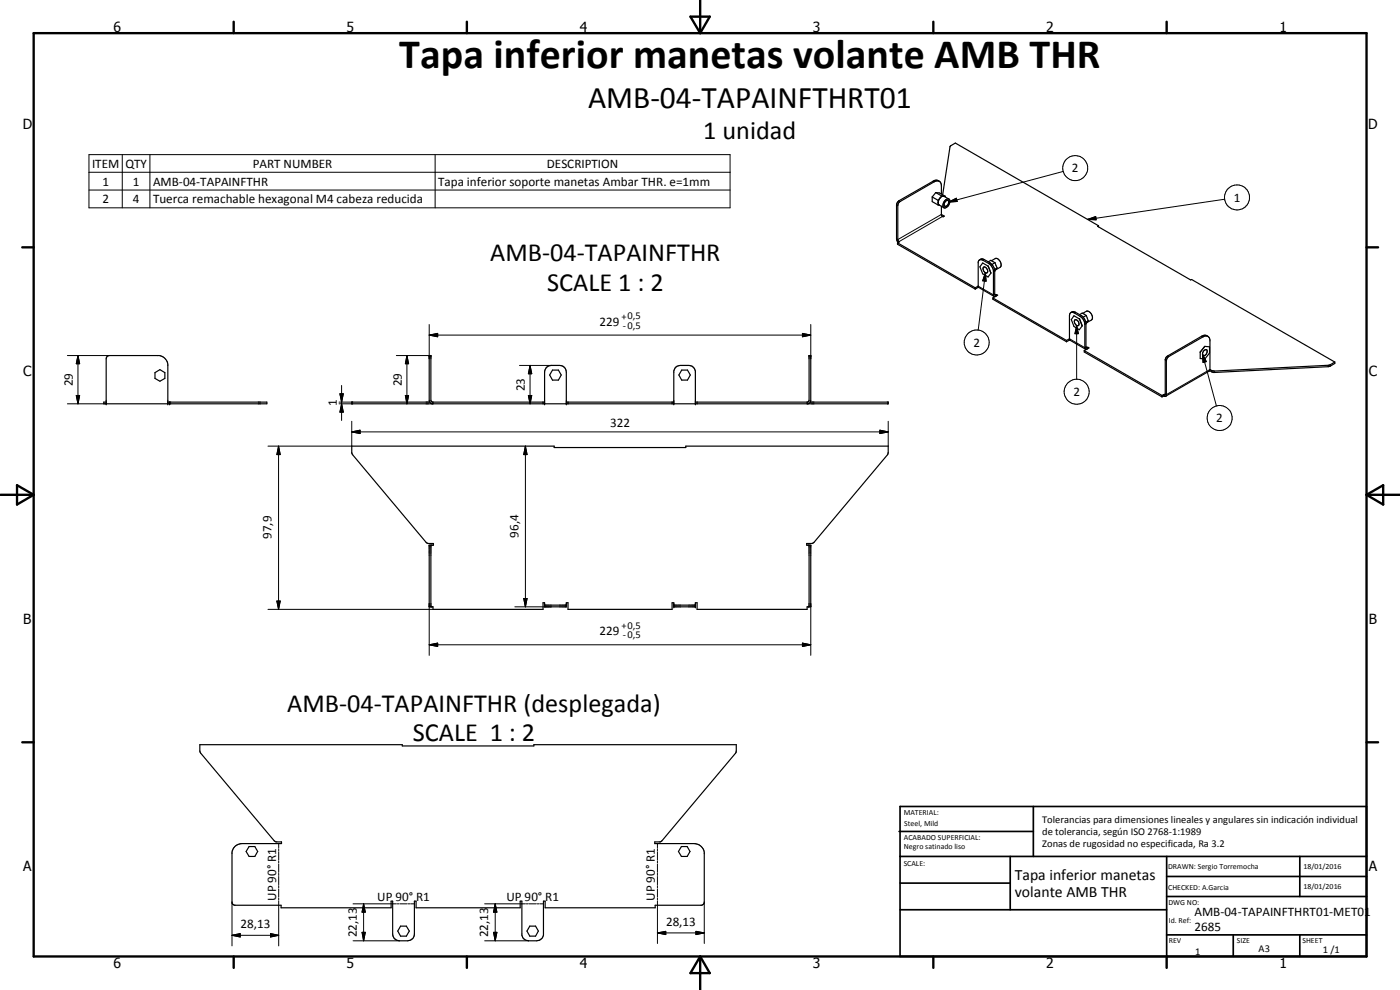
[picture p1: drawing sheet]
<svg xmlns="http://www.w3.org/2000/svg" width="420mm" height="297mm" viewBox="0 0 420 297" stroke-linecap="round" stroke-linejoin="round" font-family="sans-serif">
<g fill="none" stroke="#000" stroke-width=".35">
<path d="M279.8 59.1v1.4l1.7 1M279.8 59.1l1.7 1M280.8 57.8l-1 1.3M280.8 57.8l1.1 .1 1.8 1M280.8 57.8l1.8 1M281.9 54.4l-.8-.3-.8 .1-10.8 6.3-.4 1v10.2l.5 1M281.9 54.4l.6 1.1v2.7M281.9 54.4l-.7-.1-.8 .2-10.7 6.4-.3 .6v10.5l.5 .6-.5 .3M282.1 59.4l.5-.4 .6-.2 1.6 .9M282.1 59.4a1.65 1.65 0 0 0-.3 2.1l1.5 .8M282.1 59.4l-.6 .7M282.6 58.8l1.1 .1"/>
<path d="M282.6 58.8l-.5 .6M282.9 58.5l2.2-14.4 1.6-1.2 43 24.8M283.7 58.9v.2M284.7 59.7a1.75 1.75 0 0 1-1.4 2.7M284.7 59.7a1.75 1.75 0 0 0-1.4 2.7M269.4 72.9l23.3 13.5M269.4 72.9v.4l23.3 13.4M281.5 60.1v1.4M281.5 61.5l.5 .1M282.5 61.9v2.6l.5 .6 .4-.2-.9-.6M283.8 60.4a.56 .56 0 0 1 .8-.2 .56 .56 0 0 1 0 .9 .76 .76 0 0 1-.4 .7 .76 .76 0 0 1-.9-.2zM294 78l.9-.3 2.2 1.2 1.3 1.5 .1 .9"/>
<path d="M296.5 79.8l-1.6-.9-.8 1.2 .8 2.1 1.6 .9 .9-1.1M296.5 79.8l.9 2.2M296.6 78.6l.8-.5 1.2 .7M297.5 78.2l1.2-.6a1.73 1.73 0 0 1 1.5 2.6l-1.3 .7M298.6 78.8l.6 1.6M298.6 78.8l-.9 .6M329.7 67.7l-.3 .2 27.9 16.1 .3-.1 43 24.7M329.7 67.7v.4M292.7 86.4v.3M293.6 85.9l-.9 .5M293.7 86.1l-1 .6M295.2 80.2a1.04 1.04 0 0 1 1.1 .5 1.04 1.04 0 0 1-.2 1.2 1.21 1.21 0 0 1-.9-1.7z"/>
<path d="M298 89.4l22.1 12.8M298 89.4v.4l22.1 12.7M298.5 81.3v7.1h.5M298.9 88.9h-.6l-.2-.4v-7.3a3.6 3.6 0 0 0-1.4-2.1l-1.7-1a.86 .86 0 0 0-1.4 .5v7.5l4.8 2.8M299 88.4l.4 .2-1.4 .8M299 88.4v.4M299.2 80.4l-.7 .9M299.2 80.4l-.7 .4M321.4 93.8l.9-.3 2.2 1.2a3.6 3.6 0 0 1 1.4 2.2v7.2l.3 .3 .3-.2M322.5 96.1a.98 .98 0 0 1 1.2 .4 .98 .98 0 0 1-.2 1.2 1.29 1.29 0 0 1-1-1.6zM323.9 95.7l.9 2.1M323.9 95.7l-1.6-1-.8 1.2 .8 2.1 1.6 .9 .9-1.1"/>
<path d="M324 94.4l.8-.5 1.2 .8M324.9 94l1.1-.6a1.75 1.75 0 0 1 1.6 2.6l-1.4 .8M326 94.7l.6 1.5M326 94.7l-.9 .5M326.6 96.2l-.7 1M326.6 96.2l-.7 .4M46.5 111.8l1.5-.9 1.5 .9v1.7l-1.5 .9-1.5-.9zM165.8 111h1.8l.8 1.5-.8 1.5h-1.8l-.8-1.5zM204.6 111h1.7l.9 1.5-.9 1.5h-1.7l-.9-1.5zM320.1 102.2v.3M321 101.6l-.9 .6M321 101.6l.2 .5 4.6 2.7"/>
<path d="M321 101.6v-6.9a.88 .88 0 0 1 .4-.9 .88 .88 0 0 1 1 .1 6 6 0 0 1 2.7 1.9l.5 1.6v7.1l.4 .3 .3-.1M321.1 102l-1 .5M325.4 105.2l23.3 13.5M325.4 105.2v.4l23.3 13.5M326.5 104.2l.3 .2-1.4 .8M326.5 104.2v.4M348.7 118.7v.4M349.3 118.4l-.6 .3M349.3 118.8l-.6 .3M349.3 118.4v.4M361.5 105l.5-.1a1.02 1.02 0 0 1 .1 1.2 1.02 1.02 0 0 1-1.1 .5v-.9zM361.6 103.9l1.4 .2v1.8l-1.4 1.8-1.4-.1v-2"/>
<path d="M361.6 103.9l-1.4 1.7M361.6 103.9l-1.4 1.8M362.5 100.9l-.7-.1-.8 .3-10.2 5.9-.5 .4-.3 .8v10.4l-.2 .3-.5-.1M362.5 100.9l.5 .6 .1 .5v9.2l-13.3 7.7M362.5 100.9l-.8-.3-1.1 .3-10.5 6.2-.4 .7v10.4l-.2 .3-.2-.1M400.6 108.6l-1.8 1-34.4 1.7-1.3-.4M400.6 108.6v.5l-2 .9-34.2 1.8-1.4-.5M31.9 121.2v-13.5l.3-.9 .5-.1h15.1a3.1 3.1 0 0 1 2.6 2.6v11.9M31.9 120.6h-.8v.6h49v-.6h-29.7M50.9 120.6v.6M105.6 133.9h60.7v.4h39.5v-.4h60.8v1.9l-.3 .6-22 26.3-.6 .4h-1.6v.5h1.2v18.5h-1.1v.7h-33v-2h-.5v1.3h-6.5v-1.3h-.5v2h-31.2v-2h-.5v1.3h-6.6v-1.3h-.4v2h-33v-.7h-1.2v-18.5h1.3v-.5h-1.7l-.5-.4-22.1-26.3-.2-.6zM129 120.6h-23.4v.6h161v-.6h-23.4"/>
<path d="M130 120.6v.6M163 120.6v.6M163.4 121.2v-9.5a2 2 0 0 1 2-2.1h2.6a2 2 0 0 1 2 2.1v9.5M163.4 120.6h-33.7l-.4-.5v-13.4h-.5v13.4l.4 .8 .4 .3M170 120.6h32.2M170.5 120.6v.6M201.7 120.6v.6M202.2 121.2v-9.9a1.98 1.98 0 0 1 2-1.7h2.5a2.07 2.07 0 0 1 2 1.7v9.9M208.7 120.6h33.8l.3-.5v-13.4h.5v13.4l-.2 .7-.6 .4M209.2 120.6v.6M242.2 120.6v.6M129.3 163.6v18.5"/>
<path d="M242.8 163.6v18.5M163.4 181.6h6.6M202.2 181.6h6.5M60 223.4h60.7v.4h39.5v-.4h60.8v1.9l-.2 .7-22.1 26.3-.5 .3h-1.7v.5h11.9a3.1 3.1 0 0 1 3 2.6v15.1l-.6 .7-14.2 .1v.8h-33v-2h-.5v10.2a2.2 2.2 0 0 1-2 1.7h-2.5a2.09 2.09 0 0 1-2-1.7v-10.2h-.5v2h-31.2v-2h-.5v9.8a2 2 0 0 1-2 2.1h-2.6a2.09 2.09 0 0 1-2-2.1v-9.8h-.4v2h-33v-.8l-14.2-.1-.6-.7v-15.1a3 3 0 0 1 3-2.6h11.9v-.5h-1.7l-.5-.3-22.1-26.3-.2-.7zM74.7 254h1.8l.8 1.5-.8 1.5h-1.8l-.8-1.5zM204.5 254h1.7l.9 1.5-.9 1.5h-1.7l-.9-1.5zM120.2 277.9h1.8l.8 1.5-.8 1.5h-1.8l-.8-1.5zM159 277.9h1.7l.9 1.5-.9 1.5h-1.7l-.9-1.5z"/>
</g>
<g fill="none" stroke="#000" stroke-width=".3">
<path d="M26.7 46.4h192.4v16h-192.4zM26.7 51.7h192.4M26.7 57h192.4M36.7 46.4v16M45 46.4v16M130.6 46.4v16M280.1 54.4l.3 .1M319.1 51.4l-34.4 9.2M367.6 59.8l-41.2 6M269.1 61.5l.3 .2M269.8 60.2l.4 .3M282.5 64.3l-13.1 7.6-.3-.2"/>
<path d="M282.9 64.9l-13.1 7.7M284.7 60.6l2.3-1.1 .3 1zM295.3 77.9l-.3 .2M297.1 78.9l-.4 .2M326.4 65.8l2.4-.8 .2 1zM128.8 97.4v10.3M243.3 97.4v10.3M293.6 85.9l4.5 2.6 .4-.2 .4 .2v.4M295.7 81.8l.2 2.6-1-.2zM295.7 81.8l-2.1 17.3M298.5 81.3l-.4 .2M322.7 93.7l-.3 .2"/>
<path d="M323.1 97.7l.5 2.4h-1zM323.1 97.7v16.1M324.5 94.7l-.4 .2M325.9 97.2l-.3 .2M20.2 106.7h12.7M22.9 118.7h1l-.5 2.5zM23.4 106.7l.5 2.4h-1zM23.4 106.7v14.5M102 118.2h1l-.5 2.4zM102.5 115.7v10.5M118.9 106.7h9.9M121.7 118.7h.9l-.5 2.5z"/>
<path d="M122.1 106.7l.5 2.4h-.9zM122.1 106.7v14.5M128.8 100.5l2.5-.5v1zM128.8 100.5h114.5M155.9 109.6h9.5M158.6 118.7h1l-.5 2.5zM159.1 109.6l.5 2.5h-1zM159.1 109.6v11.6M240.8 100l2.5 .5-2.5 .5zM321 101.6l4.6 2.7 .3-.2 .4 .2v.4M349.7 108l.3 .2M350.4 106.8l.4 .2"/>
<path d="M360.6 100.9l.4 .2M360.9 106.2l1.1 2.3-1 .3zM360.9 106.2l4.2 15.6M363.1 110.9l-13.1 7.5-.3-.2-.4 .2v.4M363.6 111.2v.3M364.4 111.3v.5M398.6 109.6v.4M399.2 109.4v.5M20.2 121.2h11.7M83.6 133.9l.5 2.5h-1zM83.6 133.9v48.9M101.8 121.2h4"/>
<path d="M101.8 120.6h4M102.5 121.2l.5 2.5h-1zM105.6 129.6l2.5-.5v1zM105.6 126.4v7.5h-25.2M105.6 129.6h161M157.7 133.9l.5 2.5h-1zM157.7 133.9v48.2M264.1 129.1l2.5 .5-2.5 .5zM266.6 126.4v7.5M157.2 179.6h1l-.5 2.5zM80.4 182.8h49.6M83.1 180.3h1l-.5 2.5z"/>
<path d="M128.8 193.5l2.5-.5v1zM128.8 181.1v15.5M128.8 193.5h114.5M154.5 182.1h10.9M240.8 193l2.5 .5-2.5 .5zM243.3 181.1v15.5M83.6 253.1v1.2M83.6 254.6v.7M83.6 255.6v2.5M83.6 258.4v.6M83.6 259.3v2.4M197.3 253.1v1.2"/>
<path d="M197.3 254.6v.7M197.3 255.6v2.5M197.3 258.4v.6M197.3 259.3v2.4M69.6 270.6v13.2M83.6 262v.7M83.6 263v2.4M83.6 265.7v.7M83.6 266.7v2.5M83.6 269.5v.6M83.6 270.4v13.4M105.9 271.2h13"/>
<path d="M108.7 279.7h.9l-.5 2.6zM109.1 271.2l.5 2.5h-.9zM109.1 271.2v11.1M119.2 271.2h.5M120 271.2h2.2M122.5 271.2h.5M123.3 271.2h1.1M145.4 271.2h12.3M148.1 279.7h1l-.5 2.6zM148.6 271.2l.5 2.5h-1zM148.6 271.2v11.1M157.9 271.2h.6"/>
<path d="M158.8 271.2h2.1M161.2 271.2h.5M162 271.2h1.1M197.3 279.9l2.5-.5v1zM197.3 262v.7M197.3 263v2.4M197.3 265.7v.7M197.3 266.7v2.5M197.3 269.5v.6M197.3 270.4v12.7M197.3 279.9h14.1M208.9 279.4l2.5 .5-2.5 .5z"/>
<path d="M211.4 270.6v12.5M69.6 280.6l2.5-.5v1zM69.6 280.6h14M81.2 280.1l2.4 .5-2.4 .5zM105.9 282.3h13.9M145.4 282.3h13.2"/>
<circle cx="322.7" cy="50.5" r="3.8"/>
<circle cx="371.3" cy="59.2" r="3.7"/>
<circle cx="293.1" cy="102.8" r="3.7"/>
<circle cx="323.1" cy="117.6" r="3.7"/>
<circle cx="366" cy="125.4" r="3.8"/>
</g>
<g fill="#000">
<circle cx="128.8" cy="106.7" r=".18"/>
<circle cx="129.3" cy="106.7" r=".18"/>
<circle cx="242.8" cy="106.7" r=".18"/>
<circle cx="243.3" cy="106.7" r=".18"/>
<circle cx="31.9" cy="121.2" r=".18"/>
<circle cx="50.4" cy="121.2" r=".18"/>
<circle cx="50.9" cy="120.6" r=".18"/>
<circle cx="50.9" cy="121.2" r=".18"/>
<circle cx="163.4" cy="121.2" r=".18"/>
<circle cx="170" cy="121.2" r=".18"/>
<circle cx="202.2" cy="121.2" r=".18"/>
<circle cx="208.7" cy="121.2" r=".18"/>
<circle cx="202.2" cy="182.1" r=".18"/>
<circle cx="202.2" cy="181.6" r=".18"/>
<circle cx="208.7" cy="182.1" r=".18"/>
<circle cx="208.7" cy="181.6" r=".18"/>
</g>
<g fill="none" stroke="#000" stroke-width=".71">
<path d="M10.1 9.9h400v277.1h-400zM70.1 6.5v3.4M140.1 6.5v3.4M207.2 5h5.8l-2.9 4.9zM210.1 0v9.9M280.1 6.5v3.4M350.1 6.5v3.4M6.7 74.2h3.4M410.1 74.2h3.5M.1 148.5h10M5.1 145.6l5 2.9-5 2.9zM410.1 148.5h10"/>
<path d="M410.1 148.5l5-2.9v5.8zM6.7 222.7h3.4M410.1 222.7h3.5M70.1 287v3.4M140.1 287v3.4M210.1 287v10M210.1 287l2.9 5h-5.8zM280.1 287v3.4M350.1 287v3.4"/>
</g>
<g fill="none" stroke="#000" stroke-width=".51">
<path d="M269.8 249.5h40.3M270.1 242h140v45h-140zM270.1 257h140M303.2 257v16M310.1 242v15M350.1 257v30M390.1 257v12M270.1 265h33.1M270.1 273h80M350.1 269h60M350.1 263h60M350.1 280.5h60"/>
<path d="M370.1 280.5v6.5M390.1 280.5v6.5"/>
</g>
<g fill="#000">
<path d="M284.7 60.6l2.3-1.1 .3 1zM326.4 65.8l2.4-.8 .2 1zM295.7 81.8l.2 2.6-1-.2zM22.9 118.7h1l-.5 2.5zM23.4 106.7l.5 2.4h-1zM102 118.2h1l-.5 2.4zM121.7 118.7h.9l-.5 2.5zM122.1 106.7l.5 2.4h-.9zM128.8 100.5l2.5-.5v1zM158.6 118.7h1l-.5 2.5zM159.1 109.6l.5 2.5h-1zM240.8 100l2.5 .5-2.5 .5z"/>
<path d="M323.1 97.7l.5 2.4h-1zM360.9 106.2l1.1 2.3-1 .3zM83.6 133.9l.5 2.5h-1zM102.5 121.2l.5 2.5h-1zM105.6 129.6l2.5-.5v1zM157.7 133.9l.5 2.5h-1zM264.1 129.1l2.5 .5-2.5 .5zM157.2 179.6h1l-.5 2.5zM83.1 180.3h1l-.5 2.5zM128.8 193.5l2.5-.5v1zM240.8 193l2.5 .5-2.5 .5zM108.7 279.7h.9l-.5 2.6z"/>
<path d="M109.1 271.2l.5 2.5h-.9zM148.1 279.7h1l-.5 2.6zM148.6 271.2l.5 2.5h-1zM197.3 279.9l2.5-.5v1zM69.6 280.6l2.5-.5v1zM81.2 280.1l2.4 .5-2.4 .5zM208.9 279.4l2.5 .5-2.5 .5z"/>
</g>
<text font-size="12.6" x="119.8" y="20.5">Tapa inferior manetas volante AMB THR</text>
<text font-size="9.4" x="176.5" y="32.3">AMB-04-TAPAINFTHRT01</text>
<g font-size="7.9">
<text x="211.1" y="41.8">1 unidad</text>
<text x="147.1" y="78.2">AMB-04-TAPAINFTHR</text>
<text x="164.2" y="87.2">SCALE 1 : 2</text>
<text x="86.2" y="213.5">AMB-04-TAPAINFTHR (desplegada)</text>
<text x="123.9" y="222.5">SCALE 1 : 2</text>
</g>
<g font-size="4.7">
<text x="304.6" y="263.9">Tapa inferior manetas</text>
<text x="304.6" y="269.3">volante AMB THR</text>
</g>
<g font-size="4.2">
<text x="34" y="9.6">6</text>
<text x="104" y="9.6">5</text>
<text x="174" y="9.6">4</text>
<text x="244" y="9.6">3</text>
<text x="314" y="9.6">2</text>
<text x="384" y="9.6">1</text>
<text x="6.8" y="38.7">D</text>
<text x="410.6" y="38.7">D</text>
<text x="7" y="112.9">C</text>
<text x="410.8" y="112.9">C</text>
<text x="7" y="187.1">B</text>
<text x="410.8" y="187.1">B</text>
<text x="7" y="261.4">A</text>
<text x="410.8" y="261.4">A</text>
<text x="34" y="290.4">6</text>
<text x="104" y="290.4">5</text>
<text x="174" y="290.4">4</text>
<text x="244" y="290.4">3</text>
<text x="314" y="290.4">2</text>
<text x="384" y="290.4">1</text>
</g>
<g font-size="3.9">
<text x="27.6" y="50.3">ITEM</text>
<text x="37.6" y="50.3">QTY</text>
<text x="75.9" y="50.3">PART NUMBER</text>
<text x="164.1" y="50.3">DESCRIPTION</text>
<text x="321.7" y="51.7">2</text>
<text x="30.7" y="55.7">1</text>
<text x="39.9" y="55.7">1</text>
<text x="45.9" y="55.7">AMB-04-TAPAINFTHR</text>
<text x="131.5" y="55.7">Tapa inferior soporte manetas Ambar THR. e=1mm</text>
<text x="30.7" y="61">2</text>
<text x="39.9" y="61">4</text>
<text x="45.9" y="61">Tuerca remachable hexagonal M4 cabeza reducida</text>
<text x="370.3" y="60.5">1</text>
<text x="179.9" y="97.7">229</text>
<text x="292.1" y="104.1">2</text>
<text x="21.9" y="115.9" transform="rotate(-90 21.9 115.9)">29</text>
<text x="120.6" y="115.9" transform="rotate(-90 120.6 115.9)">29</text>
<text x="157.6" y="117.4" transform="rotate(-90 157.6 117.4)">23</text>
<text x="322.1" y="118.8">2</text>
<text x="101" y="122" transform="rotate(-90 101 122)">1</text>
<text x="183.1" y="128.1">322</text>
<text x="365" y="126.7">2</text>
<text x="81.5" y="161.7" transform="rotate(-90 81.5 161.7)">97,9</text>
<text x="155.6" y="161.3" transform="rotate(-90 155.6 161.3)">96,4</text>
<text x="179.9" y="190.6">229</text>
<text x="82.9" y="270.3" transform="rotate(-90 82.9 270.3)">UP 90° R1</text>
<text x="113.2" y="270.4">UP 90° R1</text>
<text x="152" y="270.4">UP 90° R1</text>
<text x="196.5" y="270.3" transform="rotate(-90 196.5 270.3)">UP 90° R1</text>
<text x="358.5" y="275">AMB-04-TAPAINFTHRT01-MET01</text>
<text x="72.2" y="278.6">28,13</text>
<text x="107.1" y="281.2" transform="rotate(-90 107.1 281.2)">22,13</text>
<text x="146.5" y="281.2" transform="rotate(-90 146.5 281.2)">22,13</text>
<text x="199.9" y="277.9">28,13</text>
<text x="358.5" y="279.4">2685</text>
</g>
<g font-size="3.1">
<text x="186.6" y="95.9">+0,5</text>
<text x="186.9" y="98.6">-0,5</text>
<text x="186.6" y="188.8">+0,5</text>
<text x="186.9" y="191.5">-0,5</text>
<text x="312.7" y="246.8">Tolerancias para dimensiones lineales y angulares sin indicación individual</text>
<text x="312.7" y="250.4">de tolerancia, según ISO 2768-1:1989</text>
<text x="312.7" y="254">Zonas de rugosidad no especificada, Ra 3.2</text>
<text x="358.7" y="286.5">1</text>
<text x="377.7" y="285.6">A3</text>
<text x="397" y="285.9">1 /1</text>
</g>
<g font-size="2.4">
<text x="271.2" y="244.4">MATERIAL:</text>
<text x="271.3" y="252">ACABADO SUPERFICIAL:</text>
<text x="271.4" y="247.9">Steel, Mild</text>
<text x="271.3" y="254.6">Negro satinado liso</text>
<text x="271.2" y="259.7">SCALE:</text>
<text x="350.6" y="260.8">DRAWN: Sergio Torremocha</text>
<text x="391.2" y="260.6">18/01/2016</text>
<text x="350.6" y="267">CHECKED: A.Garcia</text>
<text x="391.2" y="266.7">18/01/2016</text>
<text x="350.6" y="271.4">DWG NO:</text>
<text x="350.8" y="276.9">Id. Ref:</text>
<text x="350.8" y="282.8">REV</text>
<text x="371.2" y="282.9">SIZE</text>
<text x="390.9" y="282.9">SHEET</text>
</g>
</svg>
